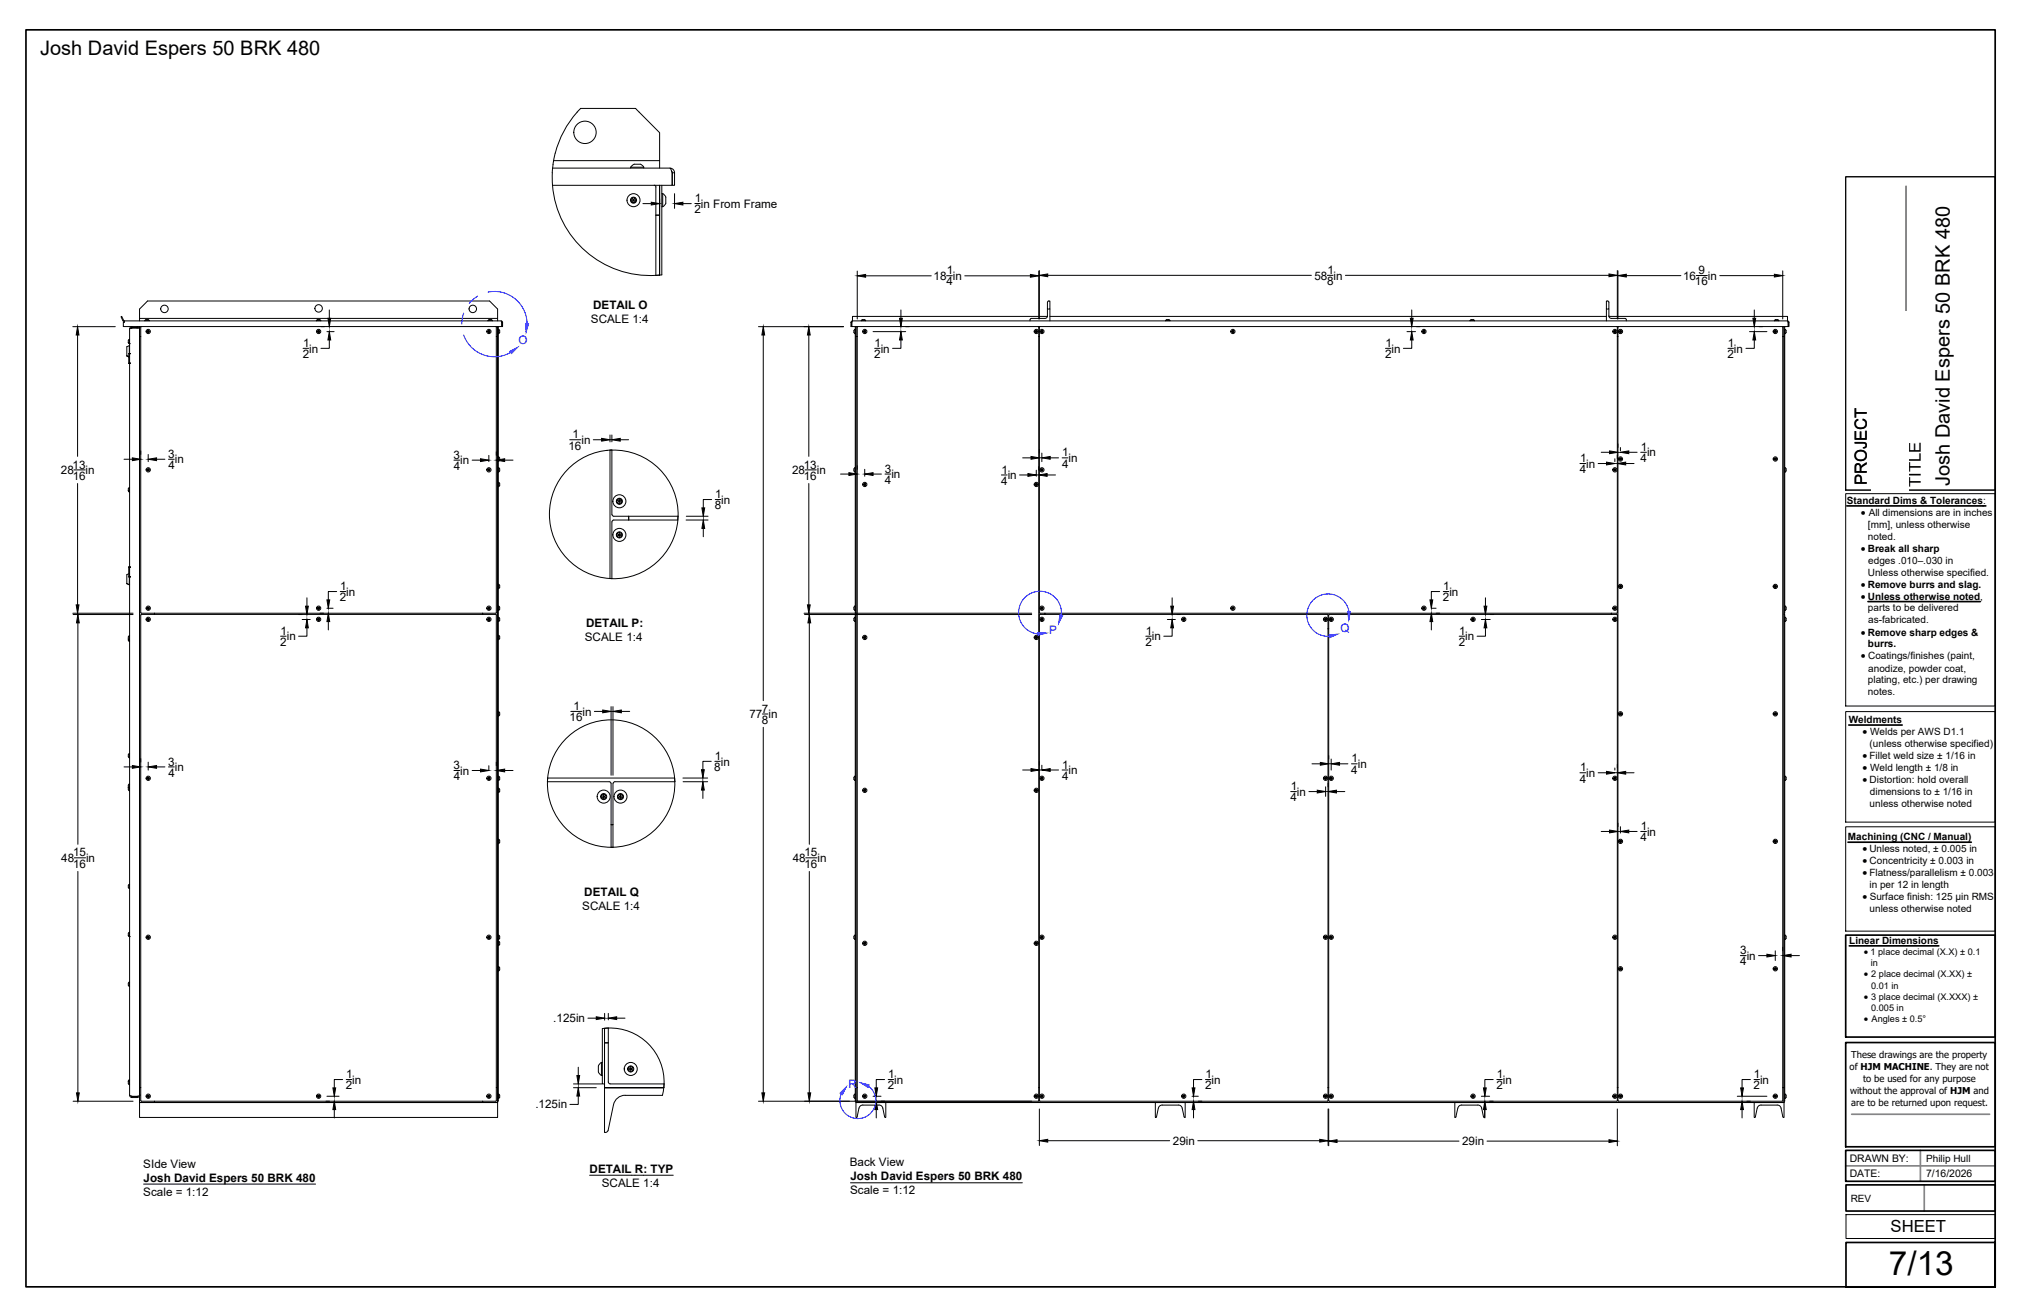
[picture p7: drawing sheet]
<svg xmlns="http://www.w3.org/2000/svg" width="432mm" height="279mm" viewBox="0 0 432 279" stroke-linecap="round" stroke-linejoin="round" font-family="sans-serif">
<!-- layer: Visible -->
<g fill="none" stroke="#000" stroke-width=".21">
<path d="M117.6 39.4a20.9 20.9 0 0 0 23.3 19.1M117.6 35.8h25l.4 1v2.6h-25.4zM117.7 35l-.1 .8M122.8 23.9l.7-.8h11.8l5.1 5.1v6h-22.6M122.8 23.9a20.9 20.9 0 0 0-4.9 9.9l-.2 1.2M134.2 35.6h2.8M134.2 35.6v.2M134.2 35.6a1.95 1.95 0 0 1 2.3-.6l.5 .6M137 35.6v.2M139.2 39.4l.4 .4M139.6 39.8v18.8M140.4 34.2v1.6"/>
<path d="M140.4 39.4v6.4h-.8h.8v12.7zM140.8 39.4v19.1M142.6 35.8l.6 .2 .4 .8M142.9 36.4l.2 .4M143.1 36.8h.5v2.6h-.5zM134.5 42.1l.3 .5h-.6M134.5 43.1l.3-.5 .3 .5M134.5 42.1h.6l.3 .5-.3 .5h-.6l-.3-.5zM135.1 42.1l-.3 .5h.6M140.8 41.2h.2v2.8M140.8 44h.2M141.1 41.2l.6 .8"/>
<path d="M141.7 42v.6a1.2 1.2 0 0 1-.6 1.4M26.3 68.2l.2 .1M26.3 68.2l-.4-.9-.1 .1 .4 .9 .3 .1M26.5 68.3h80.1l.2 .3v.9h-80.5l-.1-.8 .3-.1zM27 75.7l.5 .3M27 75.7l.5 .2M27.3 72.9h.1M27.3 72.9l.2 .2M27.5 77.3h.1M27.5 75.2h.1M27.5 75.2v2.1M27.5 72.2v.9"/>
<path d="M27.5 73.1h.1M27.5 75.2v-1.6l-.5 .2v1.9M27.5 72.2h.1M27.5 73.6h.1M27.5 72.2l-.2 .2v.5M27.6 75.2h.1M27.6 77.3h.1M27.6 75.2h-.1v2.1h.1M27.9 69.8l.2-.1v-.2l-.4 .2-.1 .3M28.1 69.8l-.5 .2v163.1l.5 .2M28.1 69.7l1.2 .1M28.1 69.7h1.1"/>
<path d="M29.2 69.7l-1.3 .1 .2-.1M29.2 69.5l.3 .2 .2 .3M29.2 69.7h.1M29.3 69.8l-.1-.1 .5 .4M29.6 69.7h.1M29.6 69.8h.1M29.7 67.8v-2l1.7-1.7h72.8l1.7 1.7v2.5M29.7 69.5v165.1h76.2v-165.1v2.1h-.3h.3v159.8h-.3h.3v3.2h-3.2v-.3v.3h-69.8v-.3v.3h-3.2v-3.2h.3h-.3v-159.8h.3h-.3zM30.1 69.5l-.1 .1v60.9h75.5l.1-.1M30.8 68.2l.3-.2h.4l.3 .2M31.5 70.4v.1h-.2M31.5 70.7v-.2l.1 .2"/>
<path d="M31.5 70.4h.1v.3l-.3-.2zM31.6 70.4l-.1 .1h.2M31.7 68.2l-.9 .1M31.7 68.2v.1M67.3 68.2h1M67.3 68.2v.1M67.3 68.2l.3-.2h.4l.3 .2M67.7 70.4l.1 .1h-.2M67.7 70.7l.1-.2 .1 .2M67.7 70.4l.3 .1-.1 .2h-.2zM67.9 70.4l-.1 .1h.2M68.3 68.2v.1"/>
<path d="M103.8 68.2h1M103.8 68.2v.1M103.9 68.2l.2-.2h.4l.3 .2M103.9 70.4l.1 .1h-.2M103.9 70.7l.1-.2 .1 .2M103.9 70.4h.2v.3l-.3-.2zM104.1 70.4l-.1 .1h.2M104.8 68.2v.1M105.5 69.5l.1 .1M105.6 69.6v60.8M105.9 67.8h-76.2v.5M106 70.1v.9"/>
<path d="M106 69.5v164.8h-.1M106.1 70.1l.2 .2v.4l-.2 .3M106.6 68.3l.4 .3M106.7 68.5l.1 .1M106.8 68.6h.2v.9h-.2zM181.1 68.6h.2v.9h-.2zM181.3 68.5v.1M181.4 68.3h199l.2 .3v.9h-199.3zM181.7 70.3v.5M181.7 70.8l.3 .2M182 70.1l-.3 .2M182 70.1v.9"/>
<path d="M182 69.5v61h.2M182.2 69.5v2.1h.2h-.2v159.8h.2h-.2v3.2h197.5v-3.2h-.3h.3v-159.8h-.3h.3v-2.1v165.1h-197.5zM182.6 69.5l-.2 .1v164.6l.2 .1M183.3 68.2l.9 .1M183.3 68.2v.1M183.3 68.2l.2-.2h.5l.2 .2M183.9 70.7l.1-.2v.2M183.9 70.5l.1-.1 .2 .3h-.3zM184 70.4v.1h-.1M184.2 70.5h-.2l.2 .2M219.2 68v.3M220.4 70.7l.1-.2v.2"/>
<path d="M220.4 70.5l.1-.1 .2 .3h-.3zM220.5 70.4v.1h-.1M220.7 70.5h-.2l.2 .2M220.9 69.5l.2 .1-.1 164.7h-38.4M221.1 71.6h.1M221.3 69.5l-.1 .1v60.9h122.9l.1-.1M221.6 70.7l.1-.2v.2M221.6 70.5l.1-.1 .2 .3h-.3zM221.7 70.4v.1h-.1M221.9 70.5h-.2l.2 .2M222.9 67.3h-41.4l-.1 1-.3 .3M222.9 65.8v1.4"/>
<path d="M222.9 67.2l-.2 .5-.3 .1h-2.9l-.3 .2M223 64.2l.4-.1v1.7h-.5zM223.4 65.8v2.5M223.4 67.3h118.5M248.1 68.2l.2-.2h.4l.3 .2M249 68.2l-.9 .1M249 68.2v.1M262.2 70.7l.2-.2v.2M262.2 70.5l.2-.1 .1 .3h-.3zM262.4 70.4v.1h-.2M262.5 70.5h-.1l.1 .2M302.9 70.7l.1-.2v.2"/>
<path d="M302.9 70.5l.1-.1 .2 .3h-.3zM303 70.4v.1h-.1M303.2 70.5h-.2l.2 .2M312.8 68.2h1M312.8 68.2v.1M312.9 68.2l.2-.2h.4l.3 .2M313.8 68.2v.1M341.9 65.8v2.5M342.1 64.1h-.2v1.7h.5v-1.5l-.3-.2M342.4 67.2l.3 .5 .2 .1M342.4 65.8v1.4M342.4 67.3h37.9"/>
<path d="M342.9 67.8h2.9l.3 .2M343.5 70.7l.2-.2v.2M343.5 70.5l.2-.1 .1 .3h-.3zM343.7 70.4v.1h-.2M343.8 70.5h-.1l.1 .2M344.1 69.5l.1 .1M344.2 69.6v60.8M344.2 71.6h.1M344.5 69.5l-.2 .1v164.6l.2 .1M344.7 70.7l.1-.2v.2M344.7 70.5l.1-.1 .2 .3h-.3zM344.8 70.4v.1h-.1"/>
<path d="M345 70.5h-.2l.2 .2M346.1 68v.3M377.6 68.2h.9M377.6 68.2v.1M377.6 68.2l.3-.2h.4l.2 .2M377.7 70.7l.1-.2v.2M377.7 70.5l.1-.1 .2 .3h-.3zM377.8 70.4v.1h-.1M378 70.5h-.2l.2 .2M378.5 68.2v.1M379.3 69.5l.1 .1v164.6l-.1 .1h-34.8M379.8 70.1v.9"/>
<path d="M379.8 69.5v61h-.1M379.9 70.1l.2 .2v.4l-.2 .3M380.3 67.3l.1 1 .3 .3M380.5 68.5l.1 .1M380.6 68.6h.1v.9h-.1M380.6 68.6v.9M31.5 99.8v.2h-.2M31.5 99.8h.1v.4l-.3-.2zM31.6 99.8l-.1 .2h.2M103.9 99.8l.1 .2h-.2M103.9 99.8h.2v.4l-.3-.2zM104.1 99.8l-.1 .2h.2"/>
<path d="M106 99.5v1M106 97.2v.9M106.1 99.5l.2 .3v.4l-.2 .2M106.1 97.2l.2 .3v.4l-.2 .2M129.1 95.9h.1M129.8 95.8v27.3M130.2 95.8a13.7 13.7 0 0 0-13.3 13.4 13.7 13.7 0 0 0 12.9 13.9M181.7 99.8v.4M181.9 99.5v1M181.9 99.5h.1M182 99.5l-.3 .3M221.6 99.9l.1-.1 .2 .3h-.3z"/>
<path d="M221.7 99.8v.2l-.1-.1M221.9 99.9l-.2 .1 .2 .1M343.5 99.9l.2-.1 .1 .3h-.3zM343.7 99.8v.2l-.2-.1M343.8 99.9l-.1 .1 .1 .1M344.7 97.8l.1-.1v.2M344.7 97.6h.3v.2l-.2 .1zM344.8 97.5v.2l-.1-.1M345 97.6l-.2 .1 .2 .1M377.7 97.8l.1-.1v.2M377.7 97.6h.3v.2l-.2 .1zM377.8 97.5v.2l-.1-.1"/>
<path d="M378 97.6l-.2 .1 .2 .1M379.8 99.5h.1M379.9 99.5v1M379.9 99.5l.2 .3v.4l-.2 .2M27.3 104.4h.1M27.3 104.4l.2 .3M27.5 103.8v.9M27.5 103.8h.1M27.5 104.7h.1M27.5 103.8l-.2 .2v.4M31.5 100.2v-.2l.1 .2M103.9 100.2l.1-.2 .1 .2"/>
<path d="M106 102.6v1M106.1 102.6l.2 .3v.4l-.2 .3M130.2 109.5v-13.7a13.7 13.7 0 0 1 14.1 14.1M130.2 109.5l.4 .4h13.7M131.3 107l.5-.3v.6M131.3 106.4l.5-.3 .5 .3v.6l-.5 .3-.5-.3zM131.3 114.1l.5-.3v.6M131.3 113.5l.5-.2 .5 .2v.6l-.5 .3-.5-.3zM131.8 106.1v.6l-.5-.3M131.8 113.3v.5l-.5-.3M132.3 106.4l-.5 .3 .5 .3M132.3 113.5l-.5 .3 .5 .3"/>
<path d="M133.8 109.9v.8M144.3 110.7a13.7 13.7 0 0 1-14.1 12.4v-12l.2-.4h13.8M144.3 109.8l-.1 .8M181.7 100.2l.3 .2M181.9 100.5h.1M183.9 103.2l.1-.1v.2M183.9 103l.1-.1 .2 .3h-.3zM184 102.9v.2l-.1-.1M184.2 103l-.2 .1 .2 .1M220.4 103.2l.1-.1v.2M220.4 103l.1-.1 .2 .3h-.3zM220.5 102.9v.2l-.1-.1"/>
<path d="M220.7 103l-.2 .1 .2 .1M221.6 100.1l.1-.1v.2M343.5 100.1l.2-.1v.2M379.8 100.5h.1M27 124.2l.5 .2M27.3 135.5v.5M27.3 136l.2 .5M27.3 136l.2 .2M27.5 122.7v.1M27.5 122.7h.1M27.5 122.1l-.5 .2v1.9M27.5 122.8h.1"/>
<path d="M27.5 120.6l.1 .1M27.5 135.3v.9M27.5 120.7h.1M27.5 136.2l.1 .3M27.5 122.8v1.6M27.5 136.2h.1M27.5 135.3h.1M27.5 124.4h.1M27.5 135.3l-.2 .2M27.6 120.7h.1M27.6 122.7h.1M27.6 120.7h-.1v2"/>
<path d="M27.6 120.7h-.1v2h.1M31.5 129.3v.1h-.2M31.5 129.6v-.2l.1 .2M31.5 129.3h.1v.3l-.3-.2zM31.5 131.7v.1h-.2M31.5 132v-.2l.1 .2M31.5 131.7h.1v.3l-.3-.2zM31.6 129.3l-.1 .1h.2M31.6 131.7l-.1 .1h.2M32.9 130.5v.2M67.7 129.3l.1 .1h-.2M67.7 129.6l.1-.2 .1 .2"/>
<path d="M67.7 129.3l.3 .1-.1 .2h-.2zM67.7 131.7l.1 .1h-.2M67.7 132l.1-.2 .1 .2M67.7 131.7l.3 .1-.1 .2h-.2zM67.9 129.3l-.1 .1h.2M67.9 131.7l-.1 .1h.2M102.7 130.5v.2M103.9 129.3l.1 .1h-.2M103.9 129.6l.1-.2 .1 .2M103.9 129.3h.2v.3l-.3-.2zM103.9 131.7l.1 .1h-.2M103.9 132l.1-.2 .1 .2"/>
<path d="M103.9 131.7h.2v.3l-.3-.2zM104.1 129.3l-.1 .1h.2M104.1 131.7l-.1 .1h.2M105.6 130.9v103.3M105.6 130.9l-.1-.2h-75.4l-.1 .2v103.4h75.5l.1-.1M106 135.2v.9M106 124.3v1M106 129v.9M106 131.4v.9M106.1 135.2l.2 .2v.4l-.2 .3M106.1 124.3l.2 .3M106.1 129l.2 .2v.4l-.2 .3"/>
<path d="M106.1 131.3l.2 .3v.4M106.3 125l-.2 .2M106.3 132l-.2 .3M106.3 124.6v.4M129.8 123.1h.4M181.7 129.2v.4M181.7 131.6v.4M181.7 129.6l.3 .3M181.7 132l.3 .3M181.9 129l.1 .9M181.9 131.4v.9M181.9 129h.1"/>
<path d="M181.9 132.3h.1M181.9 131.4h.1M182 129l-.3 .2M182 131.3l-.3 .3M182.2 130.7h-.2v103.6h.2M183.9 135.7h.1v.1M183.9 135.6h.3v.1l-.2 .1zM184 135.5v.2l-.1-.1M184.2 135.6l-.2 .1h.2M220.4 135.7h.1v.1M220.4 135.6h.3v.1l-.2 .1zM220.5 135.5v.2l-.1-.1"/>
<path d="M220.7 135.6l-.2 .1h.2M221.2 130.8h61.4v103.5h-61.4zM221.6 129.5l.1-.1v.2M221.6 129.3h.3v.2l-.2 .1zM221.6 131.9l.1-.1v.2M221.6 131.7l.1-.1 .2 .3h-.3zM221.7 129.2v.2l-.1-.1M221.7 131.6v.2l-.1-.1M221.9 129.3l-.2 .1 .2 .1M221.9 131.7l-.2 .1 .2 .1M222.4 130.5v.2M251.7 131.9l.2-.1v.2"/>
<path d="M251.7 131.7l.2-.1 .2 .3h-.4zM251.9 131.6v.2l-.2-.1M252.1 131.7l-.2 .1 .2 .1M262.2 129.5l.2-.1v.2M262.2 129.3h.3v.2l-.1 .1zM262.4 129.2v.2l-.2-.1M262.5 129.3l-.1 .1 .1 .1M281.9 131.9l.2-.1v.2M281.9 131.7l.2-.1 .2 .3h-.4zM282.1 131.6v.2l-.2-.1M282.3 131.7l-.2 .1 .2 .1M282.6 133.8h.2"/>
<path d="M283.1 131.7l.2 .1-.2 .1M283.1 131.7l.2-.1 .2 .3h-.4zM283.3 131.6v.2l.2-.1M283.5 131.9l-.2-.1v.2M302.9 129.5l.1-.1v.2M302.9 129.3h.3v.2l-.2 .1zM303 129.2v.2l-.1-.1M303.2 129.3l-.2 .1 .2 .1M313.3 131.7l.2 .1-.2 .1M313.3 131.7l.2-.1 .1 .3h-.3zM313.5 131.6v.2l.1-.1M313.6 131.9l-.1-.1v.2"/>
<path d="M342.9 130.5v.2M343.5 129.5l.2-.1v.2M343.5 129.3h.3v.2l-.1 .1zM343.5 131.7l.2 .1-.2 .1M343.5 131.7l.2-.1 .1 .3h-.3zM343.7 129.2v.2l-.2-.1M343.7 131.6v.2l.1-.1M343.8 129.3l-.1 .1 .1 .1M343.8 131.9l-.1-.1v.2M344.2 130.9v103.3M344.2 130.9l-.1-.2-61.3 .1v103.4l.1 .1h61.2l.1-.1M344.7 124.9l.1-.1v.2"/>
<path d="M344.7 124.7l.1-.1 .2 .3h-.3zM344.8 124.6v.2l-.1-.1M345 124.7l-.2 .1 .2 .1M377.7 124.9l.1-.1v.2M377.7 124.7l.1-.1 .2 .3h-.3zM377.8 124.6v.2l-.1-.1M378 124.7l-.2 .1 .2 .1M379.7 130.7h.1v103.6h-.1M379.8 129h.1M379.8 132.3h.1M379.8 131.4h.1M379.9 131.4v.9"/>
<path d="M379.9 129l-.1 .9M379.9 131.3l.2 .3v.4M379.9 129l.2 .2v.4l-.2 .3M380.1 132l-.2 .3M106 151.5v.9M106.1 151.4l.2 .3v.4M106.3 152.1l-.2 .3M344.7 152l.1-.1v.2M344.7 151.8l.1-.1 .2 .3h-.3zM344.8 151.7v.2l-.1-.1M345 151.8l-.2 .1 .2 .1M377.7 152l.1-.1v.2"/>
<path d="M377.7 151.8l.1-.1 .2 .3h-.3zM377.8 151.7v.2l-.1-.1M378 151.8l-.2 .1 .2 .1M27.3 167.1v.4M27.3 167.6v.4l.2 .3M27.3 167.5h.1M27.3 167.6l.2 .1M27.5 166.8v1M27.5 160.4v.9M27.5 167.8v.5M27.5 167.8h.1M27.5 166.8h.1"/>
<path d="M27.5 160.4h.1M27.5 161.3h.1M27.5 168.3h.1M27.5 166.8l-.2 .3M27.5 160.4l-.2 .2v.4l.2 .3M31.5 165.5v.1h-.2M31.5 165.8v-.2l.1 .2M31.5 165.5h.1v.3l-.3-.2zM31.6 165.5l-.1 .1h.2M103.9 165.5l.1 .1h-.2M103.9 165.8l.1-.2 .1 .2M103.9 165.5h.2v.3l-.3-.2z"/>
<path d="M104.1 165.5l-.1 .1h.2M106 167.7v1M106 165.2v.9M106 178.6v.9M106.1 167.7l.2 .3v.4l-.2 .2M106.1 165.2l.2 .2v.4l-.2 .3M106.1 178.6l.2 .2v.4l-.2 .3M116.5 166.3h13.2l.3 .2v13.8M116.5 165.6h27.1M116.6 165.6a13.6 13.6 0 0 0 13.9 14.7M128 169.8l.5-.3v.6M128 169.2l.5-.2 .4 .2v.6l-.4 .3-.5-.3z"/>
<path d="M128.5 169v.5l-.5-.3M128.9 169.2l-.4 .3 .4 .3M130 175.5h.5M130.9 166.3h12.7M130.9 166.3l-.4 .4v13.6M131.5 169.2l.5 .3-.5 .3M131.5 169.2l.5-.2 .5 .2v.6l-.5 .3-.5-.3zM132 169v.5l.5-.3M132.5 169.8l-.5-.3v.6M143.6 165.5a13.6 13.6 0 0 0-13.5-12.3 13.6 13.6 0 0 0-13.5 12.4M143.6 165.6v.7M143.6 166.3a13.6 13.6 0 0 1-13.1 14"/>
<path d="M181.7 165.4v.5M181.7 165.8l.3 .3M181.9 166.1h.1M182 165.2l-.3 .2M182 165.2l-.1 .9M183.9 168.3l.1-.1v.2M183.9 168.1l.1-.1 .2 .3h-.3zM184 168v.2l-.1-.1M184.2 168.1l-.2 .1 .2 .1M220.4 168.3l.1-.1v.2M220.4 168.1l.1-.1 .2 .3h-.3zM220.5 168v.2l-.1-.1"/>
<path d="M220.7 168.1l-.2 .1 .2 .1M221.6 165.7l.1-.1v.2M221.6 165.5l.1-.1 .2 .3h-.3zM221.7 165.4v.2l-.1-.1M221.9 165.5l-.2 .1 .2 .1M281.9 165.7l.2-.1v.2M281.9 165.5l.2-.1 .2 .3h-.4zM282.1 165.4v.2l-.2-.1M282.3 165.5l-.2 .1 .2 .1M283.1 165.5l.2 .1-.2 .1M283.1 165.5l.2-.1 .2 .3h-.4zM283.3 165.4v.2l.2-.1"/>
<path d="M283.5 165.7l-.2-.1v.2M343.5 165.5l.2 .1-.2 .1M343.5 165.5l.2-.1 .1 .3h-.3zM343.7 165.4v.2l.1-.1M343.8 165.7l-.1-.1v.2M344.7 179.1l.1-.1v.2M344.7 178.9h.3v.2l-.2 .1zM344.8 178.9v.1l-.1-.1M345 178.9l-.2 .1 .2 .1M377.7 179.1l.1-.1v.2M377.7 178.9h.3v.2l-.2 .1zM377.8 178.9v.1l-.1-.1"/>
<path d="M378 178.9l-.2 .1 .2 .1M379.8 165.2l.1 .9M379.8 166.1h.1M379.9 165.2l.2 .2v.4l-.2 .3M27.3 188.4v.4M27.3 199.1h.1M27.3 199l.2 .3M27.3 188.8l.2 .3M27.5 198.4v.9M27.5 188.2v.9M27.5 199.3h.1M27.5 198.4h.1"/>
<path d="M27.5 188.2h.1M27.5 189.1h.1M27.5 198.4l-.2 .2v.5M27.5 188.2l-.2 .2M31.5 199.3v.2h-.2M31.5 199.6v-.1l.1 .1M31.5 199.3h.1v.3l-.3-.1zM31.6 199.3l-.1 .2h.2M103.9 199.3l.1 .2h-.2M103.9 199.6l.1-.1 .1 .1M103.9 199.3h.2v.3l-.3-.1zM104.1 199.3l-.1 .2h.2"/>
<path d="M106 199v.9M106.1 199l.2 .2v.4l-.2 .3M181.7 199.2v.5M181.7 199.7l.3 .2M182 199l-.3 .2M182 199v.9M221.6 199.6l.1-.1v.1M221.6 199.4l.1-.1 .2 .3h-.3zM221.7 199.3v.2l-.1-.1M221.9 199.4l-.2 .1 .2 .1M281.9 199.6l.2-.1v.1M281.9 199.4l.2-.1 .2 .3h-.4z"/>
<path d="M282.1 199.3v.2l-.2-.1M282.3 199.4l-.2 .1 .2 .1M283.1 199.4l.2 .1-.2 .1M283.1 199.4l.2-.1 .2 .3h-.4zM283.3 199.3v.2l.2-.1M283.5 199.6l-.2-.1v.1M343.5 199.4l.2 .1-.2 .1M343.5 199.4l.2-.1 .1 .3h-.3zM343.7 199.3v.2l.1-.1M343.8 199.6l-.1-.1v.1M379.8 199v.9M379.9 199l.2 .2v.4l-.2 .3"/>
<path d="M27.3 209.2v.5M27.3 209.6l.2 .3M27.5 209v.9M27.5 209h.1M27.5 209.9h.1M27.5 209l-.2 .2M106 200.3v.9M106 205.7v.9M106.1 200.3l.2 .2v.4l-.2 .3M106.1 205.7l.2 .3v.4l-.2 .2M128.7 218.8v3.1h.8h-.8v9.6h12.6M128.7 218.8v12.7h12.6"/>
<path d="M128.7 218.8l-.5 .1v11.8h.5M129.4 218.8h-.7M129.4 218.8a11.5 11.5 0 0 1 11.9 11.8M129.5 218.8v11.4l.3 .4M183.9 200.8l.1-.1v.2M183.9 200.6h.3v.2l-.2 .1zM184 200.6v.1l-.1-.1M184.2 200.6l-.2 .1 .2 .1M220.4 200.8l.1-.1v.2M220.4 200.6h.3v.2l-.2 .1zM220.5 200.6v.1l-.1-.1M220.7 200.6l-.2 .1 .2 .1"/>
<path d="M344.7 206.3l.1-.1v.2M344.7 206.1l.1-.1 .2 .3h-.3zM344.8 206v.2l-.1-.1M345 206.1l-.2 .1 .2 .1M377.7 206.3l.1-.1v.2M377.7 206.1l.1-.1 .2 .3h-.3zM377.8 206v.2l-.1-.1M378 206.1l-.2 .1 .2 .1M27.3 230.2v.4l.2 .2M27.5 229.9v.9M27.5 229.8v.1M27.5 230.8h.1"/>
<path d="M27.5 229.9h.1M27.5 229.8h.1M27.5 229.9l-.2 .3M27.5 229.8l-.2 .4M27.6 233a.51 .51 0 0 0 .5 .6v-.3h1.1M27.9 233.2l.2 .1M28.1 233.3h1.1M29.3 233.3h-.1M29.7 234.6h76.2v3.2h-76.2zM29.7 233l-.2 .2-.3 .1M29.7 233a.51 .51 0 0 1-.5 .6h-1.1M29.7 233h.1"/>
<path d="M31.5 233.1v.2h-.2M31.5 233.4v-.1l.1 .1M31.5 233.1h.1v.3l-.3-.1zM31.6 233.1l-.1 .2h.2M67.7 233.1l.1 .2h-.2M67.7 233.4l.1-.1 .1 .1M67.7 233.1l.3 .2-.1 .1h-.2zM67.9 233.1l-.1 .2h.2M103.9 233.1l.1 .2h-.2M103.9 233.4l.1-.1 .1 .1M103.9 233.1h.2v.3l-.3-.1zM104.1 233.1l-.1 .2h.2"/>
<path d="M106 232.8v.9M106.1 232.8l.2 .3M106.3 233.5l-.2 .2M106.3 233.1v.4M127.3 226.8v1.3M127.3 228.1l.7 .8M128 226.1l-.7 .7M128 226.1v2.8M128 228.9h.2M128 226.1h.2M129.8 230.7h11.5M130.6 235.1l-1.2 5.4-.5 .5"/>
<path d="M133 233.1a2.53 2.53 0 0 0-2.4 2M133.7 227.8l.5-.3v.5M133.7 227.2l.5-.3 .5 .3v.6l-.5 .2-.5-.2zM134.2 226.9v.6l-.5-.3M134.7 227.2l-.5 .3 .5 .3M141.3 231.5h-12.6v9.5h.2M141.3 231.4l-.3 1.7h-8M141.3 230.6v.8M181.7 233.1v.4M181.7 233.5l.3 .2M181.9 232.8v.9M181.9 232.8h.1"/>
<path d="M181.9 233.7h.1M182 232.8l-.3 .3M182.2 237.8v-3.2h6.3v3.2l-.2-.2-.4-1.8a.82 .82 0 0 0-.8-.7l-3.5 .1a.79 .79 0 0 0-.8 .6l-.4 1.8-.1 .2M183.9 233.4l.1-.1v.2M183.9 233.2l.1-.1 .2 .3h-.3zM184 233.1v.2l-.1-.1M184.2 233.2l-.2 .1 .2 .1M220.4 233.4l.1-.1v.2M220.4 233.2l.1-.1 .2 .3h-.3zM220.5 233.1v.2l-.1-.1M220.7 233.2l-.2 .1 .2 .1M221.1 231.4h.1"/>
<path d="M221.6 233.4l.1-.1v.2M221.6 233.2l.1-.1 .2 .3h-.3zM221.7 233.1v.2l-.1-.1M221.9 233.2l-.2 .1 .2 .1M246.5 235.8a.79 .79 0 0 1 .8-.6l3.5-.1a.82 .82 0 0 1 .8 .7l.4 1.8 .2 .2v-3.2h-6.3v3.2l.2-.2 .4-1.8M251.7 233.4l.2-.1v.2M251.7 233.2l.2-.1 .2 .3h-.4zM251.9 233.1v.2l-.2-.1M252.1 233.2l-.2 .1 .2 .1M281.9 233.4l.2-.1v.2M281.9 233.2l.2-.1 .2 .3h-.4zM282.1 233.1v.2l-.2-.1"/>
<path d="M282.3 233.2l-.2 .1 .2 .1M282.6 231.4h.2M283.1 233.2l.2 .1-.2 .1M283.1 233.2l.2-.1 .2 .3h-.4zM283.3 233.1v.2l.2-.1M283.5 233.4l-.2-.1v.2M310.2 235.8l-.3 1.8-.2 .2M310.3 235.8a.79 .79 0 0 1 .8-.6l3.4-.1a.82 .82 0 0 1 .8 .7l.4 1.8 .3 .2v-3.2h-6.4l.1 3.2M313.3 233.2l.2 .1-.2 .1M313.3 233.2l.2-.1 .1 .3h-.3zM313.5 233.1v.2l.1-.1M313.6 233.4l-.1-.1v.2"/>
<path d="M343.5 233.2l.2 .1-.2 .1M343.5 233.2l.2-.1 .1 .3h-.3zM343.7 233.1v.2l.1-.1M343.8 233.4l-.1-.1v.2M344.2 231.4h.1M344.7 233.4l.1-.1v.2M344.7 233.2l.1-.1 .2 .3h-.3zM344.8 233.1v.2l-.1-.1M345 233.2l-.2 .1 .2 .1M373.4 237.8l-.1-3.2h6.4v3.2l-.3-.2-.4-1.8a.82 .82 0 0 0-.8-.7l-3.4 .1a.79 .79 0 0 0-.8 .6l-.4 1.8-.2 .2M377.7 233.4l.1-.1v.2M377.7 233.2l.1-.1 .2 .3h-.3z"/>
<path d="M377.8 233.1v.2l-.1-.1M378 233.2l-.2 .1 .2 .1M379.8 232.8h.1M379.8 233.7h.1M379.9 232.8v.9M379.9 232.8l.2 .3M380.1 233.5l-.2 .2M380.1 233.1v.4"/>
<circle cx="124.5" cy="28.2" r="2.38"/>
<circle cx="134.8" cy="42.6" r=".65"/>
<circle cx="134.8" cy="42.6" r="1.39"/>
<circle cx="31.5" cy="70.5" r=".22"/>
<circle cx="31.5" cy="70.5" r=".46"/>
<circle cx="35" cy="65.7" r=".79"/>
<circle cx="67.8" cy="70.5" r=".22"/>
<circle cx="67.8" cy="70.5" r=".46"/>
<circle cx="67.8" cy="65.6" r=".79"/>
<circle cx="100.6" cy="65.7" r=".79"/>
<circle cx="104" cy="70.5" r=".22"/>
<circle cx="104" cy="70.5" r=".46"/>
<circle cx="184" cy="70.5" r=".22"/>
<circle cx="184" cy="70.5" r=".46"/>
<circle cx="220.5" cy="70.5" r=".22"/>
<circle cx="220.5" cy="70.5" r=".46"/>
<circle cx="221.7" cy="70.5" r=".22"/>
<circle cx="221.7" cy="70.5" r=".46"/>
<circle cx="262.4" cy="70.5" r=".22"/>
<circle cx="262.4" cy="70.5" r=".46"/>
<circle cx="303" cy="70.5" r=".22"/>
<circle cx="303" cy="70.5" r=".46"/>
<circle cx="343.7" cy="70.5" r=".22"/>
<circle cx="343.7" cy="70.5" r=".46"/>
<circle cx="344.9" cy="70.5" r=".22"/>
<circle cx="344.9" cy="70.5" r=".46"/>
<circle cx="377.8" cy="70.5" r=".22"/>
<circle cx="377.8" cy="70.5" r=".46"/>
<circle cx="31.5" cy="100" r=".22"/>
<circle cx="31.5" cy="100" r=".46"/>
<circle cx="104" cy="100" r=".22"/>
<circle cx="104" cy="100" r=".46"/>
<circle cx="221.7" cy="100" r=".22"/>
<circle cx="221.7" cy="100" r=".46"/>
<circle cx="343.7" cy="100" r=".22"/>
<circle cx="343.7" cy="100" r=".46"/>
<circle cx="344.9" cy="97.7" r=".22"/>
<circle cx="344.9" cy="97.7" r=".46"/>
<circle cx="377.8" cy="97.7" r=".22"/>
<circle cx="377.8" cy="97.7" r=".46"/>
<circle cx="131.8" cy="113.8" r=".65"/>
<circle cx="131.8" cy="106.7" r=".65"/>
<circle cx="131.8" cy="113.8" r="1.39"/>
<circle cx="131.8" cy="106.7" r="1.39"/>
<circle cx="184" cy="103.1" r=".22"/>
<circle cx="184" cy="103.1" r=".46"/>
<circle cx="220.5" cy="103.1" r=".22"/>
<circle cx="220.5" cy="103.1" r=".46"/>
<circle cx="31.5" cy="129.4" r=".22"/>
<circle cx="31.5" cy="131.8" r=".22"/>
<circle cx="31.5" cy="131.8" r=".46"/>
<circle cx="31.5" cy="129.4" r=".46"/>
<circle cx="67.8" cy="131.8" r=".22"/>
<circle cx="67.8" cy="129.4" r=".22"/>
<circle cx="67.8" cy="129.4" r=".46"/>
<circle cx="67.8" cy="131.8" r=".46"/>
<circle cx="104" cy="129.4" r=".22"/>
<circle cx="104" cy="131.8" r=".22"/>
<circle cx="104" cy="131.8" r=".46"/>
<circle cx="104" cy="129.4" r=".46"/>
<circle cx="184" cy="135.6" r=".22"/>
<circle cx="184" cy="135.6" r=".46"/>
<circle cx="220.5" cy="135.6" r=".22"/>
<circle cx="220.5" cy="135.6" r=".46"/>
<circle cx="221.7" cy="129.4" r=".22"/>
<circle cx="221.7" cy="131.8" r=".22"/>
<circle cx="221.7" cy="129.4" r=".46"/>
<circle cx="221.7" cy="131.8" r=".46"/>
<circle cx="251.9" cy="131.8" r=".22"/>
<circle cx="251.9" cy="131.8" r=".46"/>
<circle cx="262.4" cy="129.4" r=".22"/>
<circle cx="262.4" cy="129.4" r=".46"/>
<circle cx="282.1" cy="131.8" r=".22"/>
<circle cx="282.1" cy="131.8" r=".46"/>
<circle cx="283.3" cy="131.8" r=".22"/>
<circle cx="283.3" cy="131.8" r=".46"/>
<circle cx="303" cy="129.4" r=".22"/>
<circle cx="303" cy="129.4" r=".46"/>
<circle cx="313.5" cy="131.8" r=".22"/>
<circle cx="313.5" cy="131.8" r=".46"/>
<circle cx="343.7" cy="129.4" r=".22"/>
<circle cx="343.7" cy="131.8" r=".22"/>
<circle cx="343.7" cy="129.4" r=".46"/>
<circle cx="343.7" cy="131.8" r=".46"/>
<circle cx="344.9" cy="124.8" r=".22"/>
<circle cx="344.9" cy="124.8" r=".46"/>
<circle cx="377.8" cy="124.8" r=".22"/>
<circle cx="377.8" cy="124.8" r=".46"/>
<circle cx="344.9" cy="151.9" r=".22"/>
<circle cx="344.9" cy="151.9" r=".46"/>
<circle cx="377.8" cy="151.9" r=".22"/>
<circle cx="377.8" cy="151.9" r=".46"/>
<circle cx="31.5" cy="165.6" r=".22"/>
<circle cx="31.5" cy="165.6" r=".46"/>
<circle cx="104" cy="165.6" r=".22"/>
<circle cx="104" cy="165.6" r=".46"/>
<circle cx="128.5" cy="169.5" r=".65"/>
<circle cx="128.5" cy="169.5" r="1.39"/>
<circle cx="132" cy="169.5" r=".65"/>
<circle cx="132" cy="169.5" r="1.39"/>
<circle cx="184" cy="168.2" r=".22"/>
<circle cx="184" cy="168.2" r=".46"/>
<circle cx="220.5" cy="168.2" r=".22"/>
<circle cx="220.5" cy="168.2" r=".46"/>
<circle cx="221.7" cy="165.6" r=".22"/>
<circle cx="221.7" cy="165.6" r=".46"/>
<circle cx="282.1" cy="165.6" r=".22"/>
<circle cx="282.1" cy="165.6" r=".46"/>
<circle cx="283.3" cy="165.6" r=".22"/>
<circle cx="283.3" cy="165.6" r=".46"/>
<circle cx="343.7" cy="165.6" r=".22"/>
<circle cx="343.7" cy="165.6" r=".46"/>
<circle cx="344.9" cy="179" r=".22"/>
<circle cx="344.9" cy="179" r=".46"/>
<circle cx="377.8" cy="179" r=".22"/>
<circle cx="377.8" cy="179" r=".46"/>
<circle cx="31.5" cy="199.4" r=".22"/>
<circle cx="31.5" cy="199.4" r=".46"/>
<circle cx="104" cy="199.4" r=".22"/>
<circle cx="104" cy="199.4" r=".46"/>
<circle cx="221.7" cy="199.4" r=".22"/>
<circle cx="221.7" cy="199.4" r=".46"/>
<circle cx="282.1" cy="199.4" r=".22"/>
<circle cx="282.1" cy="199.4" r=".46"/>
<circle cx="283.3" cy="199.4" r=".22"/>
<circle cx="283.3" cy="199.4" r=".46"/>
<circle cx="343.7" cy="199.4" r=".22"/>
<circle cx="343.7" cy="199.4" r=".46"/>
<circle cx="184" cy="200.7" r=".22"/>
<circle cx="184" cy="200.7" r=".46"/>
<circle cx="220.5" cy="200.7" r=".22"/>
<circle cx="220.5" cy="200.7" r=".46"/>
<circle cx="344.9" cy="206.2" r=".22"/>
<circle cx="344.9" cy="206.2" r=".46"/>
<circle cx="377.8" cy="206.2" r=".22"/>
<circle cx="377.8" cy="206.2" r=".46"/>
<circle cx="31.5" cy="233.3" r=".22"/>
<circle cx="31.5" cy="233.3" r=".46"/>
<circle cx="67.8" cy="233.3" r=".22"/>
<circle cx="67.8" cy="233.3" r=".46"/>
<circle cx="104" cy="233.3" r=".22"/>
<circle cx="104" cy="233.3" r=".46"/>
<circle cx="134.2" cy="227.5" r=".65"/>
<circle cx="134.2" cy="227.5" r="1.39"/>
<circle cx="184" cy="233.3" r=".22"/>
<circle cx="184" cy="233.3" r=".46"/>
<circle cx="220.5" cy="233.3" r=".22"/>
<circle cx="220.5" cy="233.3" r=".46"/>
<circle cx="221.7" cy="233.3" r=".22"/>
<circle cx="221.7" cy="233.3" r=".46"/>
<circle cx="251.9" cy="233.3" r=".22"/>
<circle cx="251.9" cy="233.3" r=".46"/>
<circle cx="282.1" cy="233.3" r=".22"/>
<circle cx="282.1" cy="233.3" r=".46"/>
<circle cx="283.3" cy="233.3" r=".22"/>
<circle cx="283.3" cy="233.3" r=".46"/>
<circle cx="313.5" cy="233.3" r=".22"/>
<circle cx="313.5" cy="233.3" r=".46"/>
<circle cx="343.7" cy="233.3" r=".22"/>
<circle cx="343.7" cy="233.3" r=".46"/>
<circle cx="344.9" cy="233.3" r=".22"/>
<circle cx="344.9" cy="233.3" r=".46"/>
<circle cx="377.8" cy="233.3" r=".22"/>
<circle cx="377.8" cy="233.3" r=".46"/>
</g>
<!-- layer: Titleblock -->
<path d="M405.6 39.7v64.6M394.1 237.1h29.3M392.8 248.1h31.8M408.7 244.8v6.6M409.5 252.1v5.6" fill="none" stroke="#848484" stroke-width=".36"/>
<path d="M5.5 6.4h419.1v267.4v-9.4h-31.7v9.4h31.7h-419.1zM393 107.7h29.6M397.5 128h23.9M393.4 154.3h11.4M393.3 179.2h26.2M392.8 199h31.8v21.7h-31.8zM393.6 201.3h19M392.8 221.8h31.8v22.2h-31.8zM392.8 244.8h31.8v6.6h-31.8zM392.9 252.1h31.7v5.6h-31.7z" fill="none" stroke="#000" stroke-width=".36"/>
<path d="M392.8 37.6h31.8v66.7h-31.8zM392.8 105.1h31.8v45.1h-31.8zM392.8 151.4h31.8v23.5h-31.8zM392.8 175.9h31.8v22.2h-31.8zM392.9 258.5h31.7v5h-31.7z" fill="none" stroke="#000" stroke-width=".21"/>
<!-- layer: Notes -->
<path d="M30.6 252h36.6M181 251.7h36.6" fill="none" stroke="#000" stroke-width=".21"/>
<!-- layer: FD_Dimensions -->
<g fill="none" stroke="#000" stroke-width=".21">
<path d="M136.8 43.3h1.8M140.4 42.3v1.7M143.6 41.2v3.1M145.3 43.3h1.8M147.9 43.3h1.2M182.4 57.7v10.2M184.2 58.7h14M201.4 58.7h1.3M205.3 58.7h14M221.1 57.7v10.2M221.2 57.6v10.3M223 58.6h56.1"/>
<path d="M282.5 58.6h1.2M286.3 58.6h56.1M344.2 57.6v10.3M344.3 57.6v10.3M346.1 58.7h11.6M361 58.6h2.3M366 58.7h11.6M379.4 57.6v10.3M15.5 69.5h9M16.5 71.3v25.8M64.5 74.1h1.2M68.3 69.5h.8"/>
<path d="M69.6 70.6h1.5M70.1 72.3v1.8h-1.8M70.1 66v1.7M161.4 69.5h18.1M162.4 71.3v77.8M172.1 71.3v25.8M185.8 70.6h6.9M186.1 74.1h1.2M191.7 72.3v1.8h-1.8M191.7 66v1.7M192.7 69.5h.8M294.9 74.1h1.1"/>
<path d="M299.4 70.6h1.8M300.4 72.3v1.8h-1.7M300.4 66v1.7M301.5 69.5h.7M367.7 74.1h1.2M372.3 70.6h3.7M373.3 72.3v1.8h-1.7M373.3 66v1.7M374.4 69.5h.7M15.7 100h2.4M26.4 97.7h1.8M30 95.9v.8"/>
<path d="M31.5 96.7v1.5M33.3 97.7h1.8M35.9 97.7h1.2M96.6 97.9h1.2M100.5 97.9h1.8M104 96.9v1.3M105.6 96.1v.8M107.4 97.9h1.8M121.2 93.6h2.4M126.3 93.6h1.7M129.8 92.6v1.4M130.2 92.6v1.4"/>
<path d="M132 93.6h1.8M171.3 100h2.4M182.4 99.1v.8M184 99.9v1.4M217.6 97.4h1.8M221.1 99.3v.8M221.2 95.7v.7M221.7 96.4v1.8M223.5 97.4h1.8M226 97.4h1.3M336.2 98.6h1.3M340.1 98.6h1.8"/>
<path d="M340.8 96.2h1.7M343.7 97.6v.6M344.2 96.9v.7M344.3 94.5v.7M344.8 95.2v.7M346 98.6h1.7M346.6 96.2h1.8M349.2 96.2h1.2M16.5 102.9v25.8M146 110.7h4.7M146 109.9h4.7M149.7 112.4v1.8"/>
<path d="M151.4 106.3h-1.7v1.8M152.2 106.3h1.2M172.1 102.9v25.8M178.9 100.9h1.8M185.8 100.9h1.8M188.3 100.9h1.3M213.1 101.1h1.2M217 101.1h1.8M220.5 100.1v1.2M222.8 101.1h1.8M15.5 130.5h12.8M15.6 130.8h12.7"/>
<path d="M16.6 132.5v47.2M59.7 135.4h1.2M63.5 130.8h.8M64.3 131.8h1.7M65.3 133.6v1.8h-1.8M65.3 127.2v1.8M68.1 130.5h.8M69.6 129.4h1.3M69.9 132.3v1.7M71.6 125.9h-1.7v1.8M72.4 125.9h1.2M171.1 130.5h48.5"/>
<path d="M171.2 130.8h48.4M172.2 132.5v47.2M243.8 135.4h1.2M248.4 131.8h1.7M249.4 133.6v1.8h-1.7M249.4 127.2v1.8M250.5 130.8h.7M304.6 132.3v1.7M304.8 129.4h.8M305.6 130.5h.8M306.4 125.9h-1.8v1.8M307.1 125.9h1.2"/>
<path d="M310.5 135.4h1.2M315.3 131.8h1.8M316.1 133.6v1.8h-1.8M316.1 127.2v1.8M317.1 130.8h.8M121.5 151.4h2.3M126.5 151.4h1.8M130 150.4v14.6M130.5 150.4v14.6M132.2 151.4h1.8M162.2 151.9h1.2M162.4 154.8v77.8"/>
<path d="M26.4 163.2h1.8M30 161.4v.8M31.5 162.2v1.7M33.3 163.2h1.8M35.9 163.2h1.2M96.6 164h1.2M100.5 164h1.8M104 162.9v1M105.6 162.2v.7M107.4 164h1.8M145.3 165.6h5.3M145.4 166.3h5.2"/>
<path d="M149.6 168.1v1.8M151.4 162h-1.8v1.8M152.1 162h1.2M217.6 163.9h1.8M221.2 162.1v.7M221.7 162.8v1.1M223.5 163.9h1.8M226 163.9h1.3M274.7 168.4h1.2M278.6 168.4h1.7M279.2 162.5h1.8M282.1 167.4v2.1"/>
<path d="M282.6 166.7v.7M282.8 160.8v.7M283.3 161.5v2.4M284.4 168.4h1.8M285.1 162.5h1.8M287.6 162.5h1.2M336.2 164.4h1.3M340.1 164.4h1.8M340.8 176.9h1.7M343.7 163.4v.5M344.2 162.7v.7M344.3 175.2v.7"/>
<path d="M344.8 175.9v1.4M346 164.4h1.7M346.6 176.9h1.8M349.2 176.9h1.2M15.8 182.5h2.4M16.6 185.4v47.2M171.5 182.5h2.4M172.2 185.4v47.2M125.1 216.7h1.8M128.7 215.6v1.5M129.5 215.6v1.4M131.2 216.7h1.8"/>
<path d="M370.4 203.3h1.2M374.2 203.3h1.8M377.8 202.3v2.1M379.4 201.6v.7M381.2 203.3h1.7M15.6 234.3h12.7M69.4 234.3h.7M69.6 233.3h2.6M71.1 236.1v1.8M72.9 229.7h-1.8v1.8M73.7 229.7h1.2M122 230.7h6.1"/>
<path d="M122 231.5h4.9M123.1 233.2v1.8h-1.8M123.1 227.1v1.8M161.4 234.3h58.2M185.8 233.3h1.7M186.5 236.1v1.8M188.3 229.7h-1.8v1.8M189 229.7h1.2M221.2 236v7.8M253.7 233.3h1.3M254 236.1v1.8M255 234.3h.8"/>
<path d="M255.8 229.7h-1.8v1.8M256.5 229.7h1.2M282.6 236v7.8M282.8 236v7.8M315.3 233.3h1.7M316 236.1v1.8M317 234.3h.8M317.8 229.7h-1.8v1.8M318.5 229.7h1.2M344.2 236v7.8M369.7 233.3h6.3M370.7 236.1v1.8"/>
<path d="M371.8 234.3h.7M372.5 229.7h-1.8v1.8M373.3 229.7h1.2M223 242.7h25.9M254.9 242.7h26M284.5 242.8h26M316.5 242.8h25.9"/>
</g>
<g fill="#000" stroke="#000" stroke-width=".21">
<path d="M138.6 43l1.8 .3-1.8 .3zM143.6 43.3l1.7-.3v.6zM182.4 58.7l1.8-.3v.6zM219.3 58.4l1.8 .3-1.8 .3zM221.2 58.6l1.8-.3v.6zM342.4 58.3l1.8 .3-1.8 .3zM344.3 58.7l1.8-.3v.5zM377.6 58.4l1.8 .3-1.8 .2zM16.5 69.5l.3 1.8h-.6zM69.8 67.7h.6l-.3 1.8zM70.1 70.6l.3 1.7h-.6zM162.4 69.5l.3 1.8h-.6z"/>
<path d="M172.1 69.5l.3 1.8h-.6zM191.4 67.7h.6l-.3 1.8zM191.7 70.6l.3 1.7h-.6zM300.1 67.7h.6l-.3 1.8zM300.4 70.6l.3 1.7h-.6zM373 67.7h.6l-.3 1.8zM373.3 70.6l.3 1.7h-.6zM28.2 97.4l1.8 .3-1.8 .3zM31.5 97.7l1.8-.3v.6zM102.3 97.6l1.7 .3-1.7 .3zM105.6 97.9l1.8-.3v.6zM128 93.3l1.8 .3-1.8 .3z"/>
<path d="M130.2 93.6l1.8-.3v.6zM219.4 97.1l1.8 .3-1.8 .3zM221.7 97.4l1.8-.3v.6zM341.9 98.3l1.8 .3-1.8 .3zM342.5 95.9l1.8 .3-1.8 .3zM344.2 98.6l1.8-.3v.6zM344.8 96.2l1.8-.3v.6zM149.7 110.7l.3 1.7h-.6zM149.4 108.1h.6l-.3 1.8zM180.7 100.6l1.7 .3-1.7 .3zM184 100.9l1.8-.3v.6zM218.8 100.8l1.7 .3-1.7 .3z"/>
<path d="M221.1 101.1l1.7-.3v.6zM16.2 128.7h.6l-.3 1.8zM16.6 130.8l.3 1.7h-.6zM65 129h.6l-.3 1.8zM65.3 131.8l.3 1.8h-.6zM69.9 130.5l.3 1.8h-.6zM69.6 127.7h.6l-.3 1.7zM171.8 128.7h.6l-.3 1.8zM172.2 130.8l.3 1.7h-.6zM249.2 129h.5l-.3 1.8zM249.4 131.8l.3 1.8h-.5zM304.6 130.5l.3 1.8h-.6z"/>
<path d="M304.3 127.7h.6l-.3 1.7zM315.8 129h.6l-.3 1.8zM316.1 131.8l.3 1.8h-.6zM128.3 151.1l1.7 .3-1.7 .3zM130.5 151.4l1.7-.3v.6zM28.2 162.9l1.8 .3-1.8 .3zM31.5 163.2l1.8-.3v.6zM102.3 163.7l1.7 .3-1.7 .3zM105.6 164l1.8-.3v.6zM149.6 166.3l.3 1.8h-.6zM149.3 163.8h.6l-.3 1.8zM219.4 163.6l1.8 .3-1.8 .2z"/>
<path d="M221.7 163.9l1.8-.3v.5zM280.3 168.1l1.8 .3-1.8 .3zM281 162.2l1.8 .3-1.8 .3zM282.6 168.4l1.8-.3v.6zM283.3 162.5l1.8-.3v.6zM341.9 164.1l1.8 .3-1.8 .3zM342.5 176.6l1.8 .3-1.8 .3zM344.2 164.4l1.8-.3v.6zM344.8 176.9l1.8-.3v.6zM126.9 216.4l1.8 .3-1.8 .3zM129.5 216.7l1.7-.3v.6zM376 203.1l1.8 .2-1.8 .3z"/>
<path d="M379.4 203.3l1.8-.2v.5zM16.3 232.6h.6l-.3 1.7zM71.1 234.3l.3 1.8h-.6zM70.8 231.5h.6l-.3 1.8zM122.8 228.9h.6l-.3 1.8zM123.1 231.5l.3 1.7h-.6zM162.1 232.6h.6l-.3 1.7zM171.9 232.6h.6l-.3 1.7zM186.5 234.3l.3 1.8h-.6zM186.2 231.5h.6l-.3 1.8zM254 234.3l.3 1.8h-.6zM253.7 231.5h.6l-.3 1.8z"/>
<path d="M316 234.3l.3 1.8h-.6zM315.7 231.5h.6l-.3 1.8zM370.7 234.3l.3 1.8h-.6zM370.4 231.5h.6l-.3 1.8zM221.2 242.7l1.8-.3v.6zM280.9 242.4l1.7 .3-1.7 .3zM282.8 242.8l1.7-.3v.6zM342.4 242.5l1.8 .3-1.8 .3z"/>
</g>
<!-- layer: Detail Boundary -->
<path d="M98.7 66.6l-.4 2.4M98.7 71.3a6.9 6.9 0 0 0 10 3.7M101.6 63l-1.7 1.6M103.9 62.2a6.9 6.9 0 0 1 8.3 6.7M225.9 130.9a4.6 4.6 0 0 0-4.1-5.1 4.6 4.6 0 0 0-5 4.1 4.6 4.6 0 0 0 4.1 5M287.1 130.1a4.5 4.5 0 0 0-5.1-3.7 4.5 4.5 0 0 0-3.9 4.9 4.5 4.5 0 0 0 4.8 4.1M184.8 231.1a3.8 3.8 0 0 1 1 5.1 3.8 3.8 0 0 1-4.9 1.4 3.8 3.8 0 0 1-1.9-4.8" fill="none" stroke="#00f" stroke-width=".21"/>
<g fill="#00f" stroke="#00f" stroke-width=".21">
<path d="M111.9 68.8l.6 .1-.5 1.7z"/>
<path d="M108.5 74.8l1.6-.9-1.2 1.3z"/>
<path d="M220.9 134.6l1.8 .1-1.8 .5z"/>
<path d="M225.6 130.8l.5 .2-.8 1.6z"/>
<path d="M286.8 130.1h.6l-.4 1.8z"/>
<path d="M282.8 135.1l1.8-.1-1.6 .7z"/>
<path d="M183.2 230.4l1.8 .5-.3 .5z"/>
<path d="M178.8 232.6l1.2-1.2-.7 1.6z"/>
</g>
<!-- layer: View Labels -->
<path d="M125.5 250.1h17.8" fill="none" stroke="#000" stroke-width=".21"/>
<g fill="#fff" stroke="#fff" stroke-width=".35">
<path d="M399.4 68.6h5.3v34.9h-5.3z"/>
<path d="M399.4 71.2h5.3v32.3h-5.3z"/>
<path d="M399.4 89.9h5.3v13.6h-5.3z"/>
<path d="M399.4 68.6h5.3v19.8h-5.3z"/>
</g>
<path d="M398.3 66.3h7.9v38.1h-7.9z" fill="#fff"/>
<text font-size="7.1" x="402" y="271.4">7/13</text>
<g font-size="4.3">
<text x="8.6" y="11.7">Josh David Espers 50 BRK 480</text>
<text x="415" y="103.4" transform="rotate(-90 415 103.4)">Josh David Espers 50 BRK 480</text>
</g>
<g font-size="3.5">
<text x="397.3" y="103.3" transform="rotate(-90 397.3 103.3)">PROJECT</text>
<text x="408.7" y="103.6" transform="rotate(-90 408.7 103.6)">TITLE</text>
<text x="402.3" y="262.1">SHEET</text>
</g>
<g font-size="2.5">
<text x="147.8" y="45.4">2</text>
<text x="147.8" y="43">1</text>
<text x="149.2" y="44.2">in From Frame</text>
<text x="198.7" y="59.6">18 in</text>
<text x="201.5" y="58.4">1</text>
<text x="279.7" y="59.5">58 in</text>
<text x="282.5" y="58.3">1</text>
<text x="358.2" y="59.5">16</text>
<text x="361.5" y="58.3">9</text>
<text x="363.5" y="59.5">in</text>
<text x="126.2" y="65.8">DETAIL O</text>
<text x="201.4" y="60.7">4</text>
<text x="282.4" y="60.7">8</text>
<text x="360.7" y="60.7">16</text>
<text x="125.8" y="68.8">SCALE 1:4</text>
<text x="64.4" y="76.2">2</text>
<text x="64.5" y="73.8">1</text>
<text x="65.8" y="75">in</text>
<text x="186.1" y="76.2">2</text>
<text x="186.1" y="73.8">1</text>
<text x="187.4" y="75">in</text>
<text x="294.8" y="76.2">2</text>
<text x="294.8" y="73.8">1</text>
<text x="296.1" y="75">in</text>
<text x="367.7" y="76.2">2</text>
<text x="367.7" y="73.8">1</text>
<text x="369" y="75">in</text>
<text x="121" y="95.7">16</text>
<text x="121.8" y="93.3">1</text>
<text x="123.7" y="94.5">in</text>
<text x="349.2" y="95.9">1</text>
<text x="13" y="100.9">28</text>
<text x="15.5" y="99.7">13</text>
<text x="18.2" y="100.9">in</text>
<text x="35.8" y="97.4">3</text>
<text x="35.8" y="99.8">4</text>
<text x="37.2" y="98.6">in</text>
<text x="96.5" y="97.6">3</text>
<text x="96.6" y="100">4</text>
<text x="98" y="98.8">in</text>
<text x="168.6" y="100.9">28</text>
<text x="171.1" y="99.7">13</text>
<text x="173.8" y="100.9">in</text>
<text x="188.3" y="100.6">3</text>
<text x="189.7" y="101.8">in</text>
<text x="213.1" y="100.8">1</text>
<text x="214.5" y="102">in</text>
<text x="226" y="99.5">4</text>
<text x="226.1" y="97.1">1</text>
<text x="227.4" y="98.3">in</text>
<text x="336.2" y="100.7">4</text>
<text x="336.3" y="98.3">1</text>
<text x="337.6" y="99.5">in</text>
<text x="349.1" y="98.3">4</text>
<text x="350.5" y="97.1">in</text>
<text x="15.5" y="102.1">16</text>
<text x="152.2" y="106">1</text>
<text x="153.5" y="107.2">in</text>
<text x="171.1" y="102.1">16</text>
<text x="188.3" y="103">4</text>
<text x="213.1" y="103.1">4</text>
<text x="152.1" y="108.4">8</text>
<text x="72.4" y="125.6">1</text>
<text x="307.1" y="125.6">1</text>
<text x="72.3" y="128">2</text>
<text x="73.7" y="126.8">in</text>
<text x="307.1" y="128">2</text>
<text x="308.4" y="126.8">in</text>
<text x="59.6" y="137.5">2</text>
<text x="59.7" y="135.1">1</text>
<text x="61" y="136.3">in</text>
<text x="124.5" y="136.5">SCALE 1:4</text>
<text x="124.7" y="133.5">DETAIL P:</text>
<text x="243.8" y="137.5">2</text>
<text x="243.8" y="135.1">1</text>
<text x="245.2" y="136.3">in</text>
<text x="310.5" y="137.5">2</text>
<text x="310.5" y="135.1">1</text>
<text x="311.8" y="136.3">in</text>
<text x="121.2" y="153.5">16</text>
<text x="122.1" y="151.1">1</text>
<text x="124" y="152.3">in</text>
<text x="159.5" y="152.8">77 in</text>
<text x="162.1" y="151.6">7</text>
<text x="162.1" y="154.1">8</text>
<text x="152.1" y="161.7">1</text>
<text x="35.8" y="162.9">3</text>
<text x="35.8" y="165.3">4</text>
<text x="37.2" y="164.1">in</text>
<text x="96.5" y="163.7">3</text>
<text x="96.6" y="166">4</text>
<text x="98" y="164.8">in</text>
<text x="152" y="164.1">8</text>
<text x="153.4" y="162.9">in</text>
<text x="226" y="165.9">4</text>
<text x="226.1" y="163.6">1</text>
<text x="227.4" y="164.7">in</text>
<text x="287.6" y="164.6">4</text>
<text x="287.6" y="162.2">1</text>
<text x="289" y="163.4">in</text>
<text x="336.2" y="166.5">4</text>
<text x="336.3" y="164.1">1</text>
<text x="337.6" y="165.3">in</text>
<text x="274.6" y="170.5">4</text>
<text x="274.7" y="168.1">1</text>
<text x="276" y="169.3">in</text>
<text x="349.1" y="179">4</text>
<text x="349.2" y="176.6">1</text>
<text x="350.5" y="177.8">in</text>
<text x="13" y="183.4">48</text>
<text x="15.5" y="182.2">15</text>
<text x="15.5" y="184.7">16</text>
<text x="18.3" y="183.4">in</text>
<text x="168.7" y="183.4">48</text>
<text x="171.2" y="182.2">15</text>
<text x="171.2" y="184.7">16</text>
<text x="174" y="183.4">in</text>
<text x="124.4" y="190.7">DETAIL Q</text>
<text x="123.9" y="193.7">SCALE 1:4</text>
<text x="370.3" y="203.1">3</text>
<text x="370.4" y="205.4">4</text>
<text x="371.7" y="204.2">in</text>
<text x="117.8" y="217.6">.125in</text>
<text x="73.6" y="231.8">2</text>
<text x="73.7" y="229.4">1</text>
<text x="75" y="230.6">in</text>
<text x="188.9" y="231.8">2</text>
<text x="189" y="229.4">1</text>
<text x="190.3" y="230.6">in</text>
<text x="256.5" y="231.8">2</text>
<text x="256.5" y="229.4">1</text>
<text x="257.8" y="230.6">in</text>
<text x="318.5" y="231.8">2</text>
<text x="318.5" y="229.4">1</text>
<text x="319.8" y="230.6">in</text>
<text x="373.2" y="231.8">2</text>
<text x="373.3" y="229.4">1</text>
<text x="374.6" y="230.6">in</text>
<text x="113.9" y="235.9">.125in</text>
<text x="249.6" y="243.6">29in</text>
<text x="311.2" y="243.7">29in</text>
<text x="30.5" y="248.5">SIde View</text>
<text x="30.6" y="251.4">Josh David Espers 50 BRK 480</text>
<text x="125.5" y="249.6">DETAIL R: TYP</text>
<text x="180.8" y="248.2">Back View</text>
<text x="181" y="251.2">Josh David Espers 50 BRK 480</text>
<text x="30.5" y="254.4">Scale = 1:12</text>
<text x="128.1" y="252.5">SCALE 1:4</text>
<text x="180.9" y="254.2">Scale = 1:12</text>
</g>
<g font-size="2.5" fill="#00f">
<text x="110.3" y="73.3">O</text>
<text x="223.3" y="134.8">P</text>
<text x="285.3" y="134.5">Q</text>
<text x="180.6" y="231.4">R</text>
</g>
<g font-size="2.3">
<text x="396" y="109.8">· All dimensions are in inches</text>
<text x="396" y="140.3">· Coatings/finishes (paint,</text>
<text x="396.4" y="156.4">· Welds per AWS D1.1</text>
<text x="396.4" y="161.5">· Fillet weld size ± 1/16 in</text>
<text x="396.4" y="164.1">· Weld length ± 1/8 in</text>
<text x="396.4" y="166.6">· Distortion: hold overall</text>
<text x="396.4" y="181.3">· Unless noted, ± 0.005 in</text>
<text x="396.4" y="183.9">· Concentricity ± 0.003 in</text>
<text x="396.4" y="186.4">· Flatness/parallelism ± 0.003</text>
<text x="396.4" y="191.6">· Surface finish: 125 µin RMS</text>
</g>
<g font-size="2.2">
<text x="396" y="117.4">· Break all sharp</text>
<text x="396" y="125">· Remove burrs and slag.</text>
<text x="396" y="127.6">· Unless otherwise noted,</text>
<text x="396" y="135.2">· Remove sharp edges &amp;</text>
<text x="393.7" y="250.5">DATE:</text>
<text x="393.7" y="247.2">DRAWN BY:</text>
<text x="409.9" y="250.5">7/16/2026</text>
</g>
<g font-size="2.1">
<text x="393" y="107.2">Standard Dims &amp; Tolerances:</text>
<text x="397.5" y="112.3">[mm], unless otherwise</text>
<text x="397.5" y="114.9">noted.</text>
<text x="397.6" y="119.9">edges .010–.030 in</text>
<text x="397.5" y="122.5">Unless otherwise specified.</text>
<text x="397.5" y="130.1">parts to be delivered</text>
<text x="397.5" y="137.8">burrs.</text>
<text x="397.6" y="132.7">as-fabricated.</text>
<text x="397.6" y="142.9">anodize, powder coat,</text>
<text x="397.5" y="145.4">plating, etc.) per drawing</text>
<text x="397.5" y="148">notes.</text>
<text x="393.4" y="153.8">Weldments</text>
<text x="397.9" y="159">(unless otherwise specified)</text>
<text x="397.9" y="171.7">unless otherwise noted</text>
<text x="398" y="169.2">dimensions to ± 1/16 in</text>
<text x="393.3" y="178.8">Machining (CNC / Manual)</text>
<text x="397.8" y="189">in per 12 in length</text>
<text x="397.9" y="194.1">unless otherwise noted</text>
<text x="393.6" y="200.8">Linear Dimensions</text>
<text x="396.7" y="203.2">· 1 place decimal (X.X) ± 0.1</text>
<text x="396.7" y="208">· 2 place decimal (X.XX) ±</text>
<text x="396.7" y="212.8">· 3 place decimal (X.XXX) ±</text>
<text x="396.7" y="217.6">· Angles ± 0.5°</text>
<text x="409.9" y="247.2">Philip Hull</text>
<text x="393.9" y="255.7">REV</text>
</g>
<g font-size="2">
<text x="398.2" y="205.6">in</text>
<text x="398.2" y="210.4">0.01 in</text>
<text x="398.2" y="215.2">0.005 in</text>
<text x="393.6" y="227.7">of HJM MACHINE. They are not</text>
<text x="394" y="225.2">These drawings are the property</text>
<text x="393.7" y="232.8">without the approval of HJM and</text>
<text x="396.5" y="230.3">to be used for any purpose</text>
<text x="393.9" y="235.3">are to be returned upon request.</text>
</g>
</svg>
